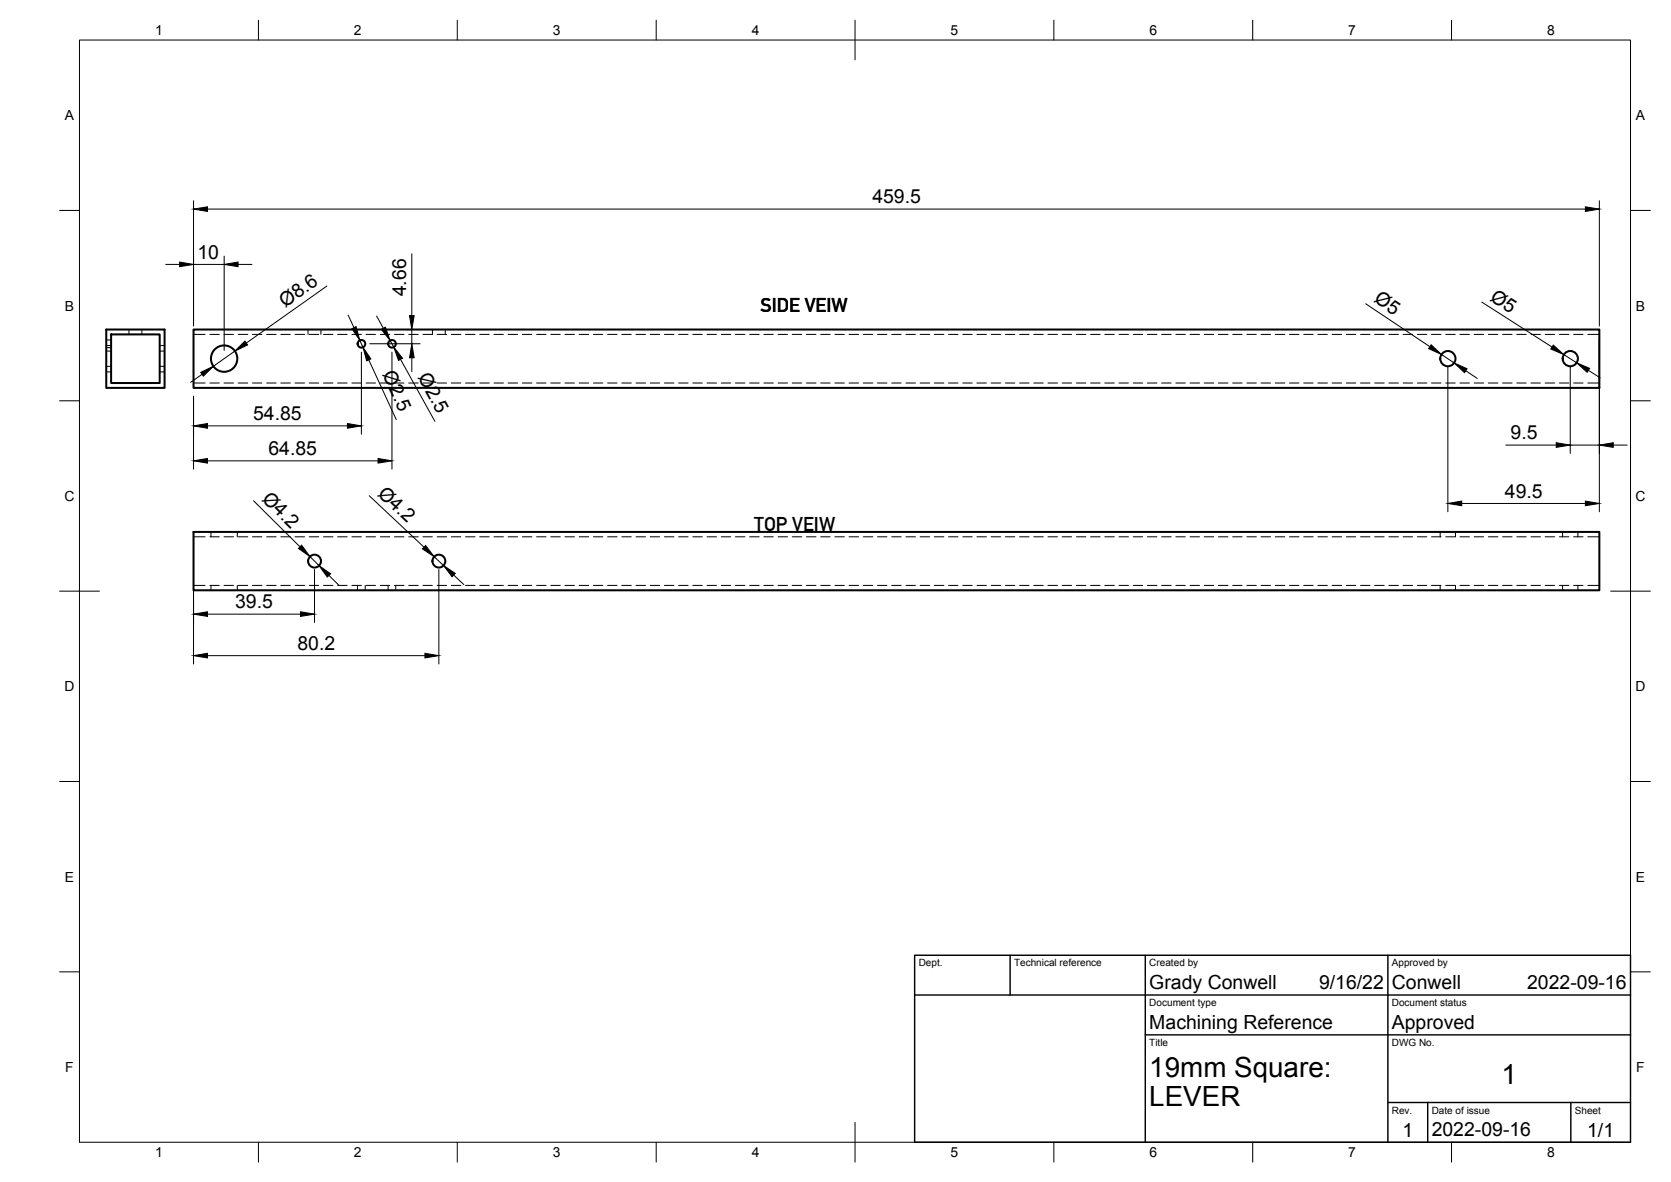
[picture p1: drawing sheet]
<svg xmlns="http://www.w3.org/2000/svg" width="420mm" height="297mm" viewBox="0 0 420 297" stroke-linecap="round" stroke-linejoin="round" font-family="sans-serif">
<!-- layer: Visible -->
<g fill="none" stroke="#000" stroke-width=".51">
<path d="M26.7 82.8h14.7v14.7h-14.7zM27.9 84h12.3v12.3h-12.3zM48.7 82.8h353.4v14.7h-353.4zM48.7 133.7h353.4v14.6h-353.4z"/>
<circle cx="56.4" cy="90.1" r="3.3"/>
<circle cx="90.9" cy="86.4" r=".96"/>
<circle cx="98.6" cy="86.4" r=".96"/>
<circle cx="364.1" cy="90.1" r="1.92"/>
<circle cx="394.8" cy="90.1" r="1.92"/>
<circle cx="79.1" cy="141" r="1.62"/>
<circle cx="110.4" cy="141" r="1.62"/>
</g>
<!-- layer: Hidden -->
<g fill="none" stroke="#000" stroke-width=".25">
<path d="M26.7 85.4h1.2M26.7 87.4h1.2M26.7 86.8h1.2M26.7 93.5h1.2M26.7 92.1h1.2M26.7 88.2h1.2M32.4 82.8v1.2M35.7 82.8v1.2M40.2 86.8h1.2M40.2 93.5h1.2M40.2 92.1h1.2M40.2 88.2h1.2"/>
<path d="M48.7 96.3h2.9M48.7 84h2.9M52.8 96.3h2.3M52.8 84h2.3M56.3 96.3h2.4M56.3 84h2.4M59.9 96.3h2.4M59.9 84h2.4M63.5 96.3h2.3M63.5 84h2.3M67.1 96.3h2.3M67.1 84h2.3"/>
<path d="M70.6 96.3h2.4M70.6 84h2.4M74.2 96.3h2.4M74.2 84h2.4M77.4 82.8v1.2M77.8 96.3h2.3M77.8 84h2.3M80.7 82.8v1.2M81.3 96.3h2.4M81.3 84h2.4M84.9 96.3h2.4M84.9 84h2.4"/>
<path d="M88.5 96.3h2.4M88.5 84h2.4M92.1 96.3h2.3M92.1 84h2.3M95.6 96.3h2.4M95.6 84h2.4M99.2 96.3h2.4M99.2 84h2.4M102.8 96.3h2.4M102.8 84h2.4M106.3 96.3h2.4M106.3 84h2.4"/>
<path d="M108.7 82.8v1.2M109.9 96.3h2.4M109.9 84h2.4M112 82.8v1.2M113.5 96.3h2.4M113.5 84h2.4M117.1 96.3h2.3M117.1 84h2.3M120.6 96.3h2.4M120.6 84h2.4M124.2 96.3h2.4M124.2 84h2.4"/>
<path d="M127.8 96.3h2.4M127.8 84h2.4M131.3 96.3h2.4M131.3 84h2.4M134.9 96.3h2.4M134.9 84h2.4M138.5 96.3h2.4M138.5 84h2.4M142 96.3h2.4M142 84h2.4M145.6 96.3h2.4M145.6 84h2.4"/>
<path d="M149.2 96.3h2.4M149.2 84h2.4M152.8 96.3h2.4M152.8 84h2.4M156.3 96.3h2.4M156.3 84h2.4M159.9 96.3h2.4M159.9 84h2.4M163.5 96.3h2.4M163.5 84h2.4M167.1 96.3h2.3M167.1 84h2.3"/>
<path d="M170.6 96.3h2.4M170.6 84h2.4M174.2 96.3h2.4M174.2 84h2.4M177.8 96.3h2.3M177.8 84h2.3M181.4 96.3h2.3M181.4 84h2.3M184.9 96.3h2.4M184.9 84h2.4M188.5 96.3h2.4M188.5 84h2.4"/>
<path d="M192.1 96.3h2.3M192.1 84h2.3M195.6 96.3h2.4M195.6 84h2.4M199.2 96.3h2.4M199.2 84h2.4M202.8 96.3h2.4M202.8 84h2.4M206.4 96.3h2.3M206.4 84h2.3M209.9 96.3h2.4M209.9 84h2.4"/>
<path d="M213.5 96.3h2.4M213.5 84h2.4M217.1 96.3h2.4M217.1 84h2.4M220.6 96.3h2.4M220.6 84h2.4M224.2 96.3h2.4M224.2 84h2.4M227.8 96.3h2.4M227.8 84h2.4M231.4 96.3h2.3M231.4 84h2.3"/>
<path d="M234.9 96.3h2.4M234.9 84h2.4M238.5 96.3h2.4M238.5 84h2.4M242.1 96.3h2.4M242.1 84h2.4M245.6 96.3h2.4M245.6 84h2.4M249.2 96.3h2.4M249.2 84h2.4M252.8 96.3h2.4M252.8 84h2.4"/>
<path d="M256.4 96.3h2.3M256.4 84h2.3M259.9 96.3h2.4M259.9 84h2.4M263.5 96.3h2.4M263.5 84h2.4M267.1 96.3h2.4M267.1 84h2.4M270.7 96.3h2.3M270.7 84h2.3M274.2 96.3h2.4M274.2 84h2.4"/>
<path d="M277.8 96.3h2.4M277.8 84h2.4M281.4 96.3h2.3M281.4 84h2.3M284.9 96.3h2.4M284.9 84h2.4M288.5 96.3h2.4M288.5 84h2.4M292.1 96.3h2.4M292.1 84h2.4M295.7 96.3h2.3M295.7 84h2.3"/>
<path d="M299.2 96.3h2.4M299.2 84h2.4M302.8 96.3h2.4M302.8 84h2.4M306.4 96.3h2.4M306.4 84h2.4M309.9 96.3h2.4M309.9 84h2.4M313.5 96.3h2.4M313.5 84h2.4M317.1 96.3h2.4M317.1 84h2.4"/>
<path d="M320.7 96.3h2.3M320.7 84h2.3M324.2 96.3h2.4M324.2 84h2.4M327.8 96.3h2.4M327.8 84h2.4M331.4 96.3h2.4M331.4 84h2.4M334.9 96.3h2.4M334.9 84h2.4M338.5 96.3h2.4M338.5 84h2.4"/>
<path d="M342.1 96.3h2.4M342.1 84h2.4M345.7 96.3h2.3M345.7 84h2.3M349.2 96.3h2.4M349.2 84h2.4M352.8 96.3h2.4M352.8 84h2.4M356.4 96.3h2.4M356.4 84h2.4M359.9 96.3h2.4M359.9 84h2.4"/>
<path d="M363.5 96.3h2.4M363.5 84h2.4M367.1 96.3h2.4M367.1 84h2.4M370.7 96.3h2.3M370.7 84h2.3M374.2 96.3h2.4M374.2 84h2.4M377.8 96.3h2.4M377.8 84h2.4M381.4 96.3h2.4M381.4 84h2.4"/>
<path d="M385 96.3h2.3M385 84h2.3M388.5 96.3h2.4M388.5 84h2.4M392.1 96.3h2.4M392.1 84h2.4M395.7 96.3h2.3M395.7 84h2.3M399.2 96.3h2.9M399.2 84h2.9M48.7 134.9h2.9M52.8 134.9h2.3"/>
<path d="M53 133.7v1.2M56.3 134.9h2.4M59.7 133.7v1.2M59.9 134.9h2.4M63.5 134.9h2.3M67.1 134.9h2.3M70.6 134.9h2.4M74.2 134.9h2.4M77.8 134.9h2.3M81.3 134.9h2.4M84.9 134.9h2.4M88.5 134.9h2.4"/>
<path d="M92.1 134.9h2.3M95.6 134.9h2.4M99.2 134.9h2.4M102.8 134.9h2.4M106.3 134.9h2.4M109.9 134.9h2.4M113.5 134.9h2.4M117.1 134.9h2.3M120.6 134.9h2.4M124.2 134.9h2.4M127.8 134.9h2.4M131.3 134.9h2.4"/>
<path d="M134.9 134.9h2.4M138.5 134.9h2.4M142 134.9h2.4M145.6 134.9h2.4M149.2 134.9h2.4M152.8 134.9h2.4M156.3 134.9h2.4M159.9 134.9h2.4M163.5 134.9h2.4M167.1 134.9h2.3M170.6 134.9h2.4M174.2 134.9h2.4"/>
<path d="M177.8 134.9h2.3M181.4 134.9h2.3M184.9 134.9h2.4M188.5 134.9h2.4M192.1 134.9h2.3M195.6 134.9h2.4M199.2 134.9h2.4M202.8 134.9h2.4M206.4 134.9h2.3M209.9 134.9h2.4M213.5 134.9h2.4M217.1 134.9h2.4"/>
<path d="M220.6 134.9h2.4M224.2 134.9h2.4M227.8 134.9h2.4M231.4 134.9h2.3M234.9 134.9h2.4M238.5 134.9h2.4M242.1 134.9h2.4M245.6 134.9h2.4M249.2 134.9h2.4M252.8 134.9h2.4M256.4 134.9h2.3M259.9 134.9h2.4"/>
<path d="M263.5 134.9h2.4M267.1 134.9h2.4M270.7 134.9h2.3M274.2 134.9h2.4M277.8 134.9h2.4M281.4 134.9h2.3M284.9 134.9h2.4M288.5 134.9h2.4M292.1 134.9h2.4M295.7 134.9h2.3M299.2 134.9h2.4M302.8 134.9h2.4"/>
<path d="M306.4 134.9h2.4M309.9 134.9h2.4M313.5 134.9h2.4M317.1 134.9h2.4M320.7 134.9h2.3M324.2 134.9h2.4M327.8 134.9h2.4M331.4 134.9h2.4M334.9 134.9h2.4M338.5 134.9h2.4M342.1 134.9h2.4M345.7 134.9h2.3"/>
<path d="M349.2 134.9h2.4M352.8 134.9h2.4M356.4 134.9h2.4M359.9 134.9h2.4M362.1 133.7v1.2M363.5 134.9h2.4M366 133.7v1.2M367.1 134.9h2.4M370.7 134.9h2.3M374.2 134.9h2.4M377.8 134.9h2.4M381.4 134.9h2.4"/>
<path d="M385 134.9h2.3M388.5 134.9h2.4M392.1 134.9h2.4M392.9 133.7v1.2M395.7 134.9h2.3M396.7 133.7v1.2M399.2 134.9h2.9M48.7 147.1h2.9M52.8 147.1h2.3M53 147.1v1.2M56.3 147.1h2.4M59.7 147.1v1.2"/>
<path d="M59.9 147.1h2.4M63.5 147.1h2.3M67.1 147.1h2.3M70.6 147.1h2.4M74.2 147.1h2.4M77.8 147.1h2.3M81.3 147.1h2.4M84.9 147.1h2.4M88.5 147.1h2.4M89.9 147.1v1.2M91.8 147.1v1.2M92.1 147.1h2.3"/>
<path d="M95.6 147.1h2.4M97.6 147.1v1.2M99.2 147.1h2.4M99.5 147.1v1.2M102.8 147.1h2.4M106.3 147.1h2.4M109.9 147.1h2.4M113.5 147.1h2.4M117.1 147.1h2.3M120.6 147.1h2.4M124.2 147.1h2.4M127.8 147.1h2.4"/>
<path d="M131.3 147.1h2.4M134.9 147.1h2.4M138.5 147.1h2.4M142 147.1h2.4M145.6 147.1h2.4M149.2 147.1h2.4M152.8 147.1h2.4M156.3 147.1h2.4M159.9 147.1h2.4M163.5 147.1h2.4M167.1 147.1h2.3M170.6 147.1h2.4"/>
<path d="M174.2 147.1h2.4M177.8 147.1h2.3M181.4 147.1h2.3M184.9 147.1h2.4M188.5 147.1h2.4M192.1 147.1h2.3M195.6 147.1h2.4M199.2 147.1h2.4M202.8 147.1h2.4M206.4 147.1h2.3M209.9 147.1h2.4M213.5 147.1h2.4"/>
<path d="M217.1 147.1h2.4M220.6 147.1h2.4M224.2 147.1h2.4M227.8 147.1h2.4M231.4 147.1h2.3M234.9 147.1h2.4M238.5 147.1h2.4M242.1 147.1h2.4M245.6 147.1h2.4M249.2 147.1h2.4M252.8 147.1h2.4M256.4 147.1h2.3"/>
<path d="M259.9 147.1h2.4M263.5 147.1h2.4M267.1 147.1h2.4M270.7 147.1h2.3M274.2 147.1h2.4M277.8 147.1h2.4M281.4 147.1h2.3M284.9 147.1h2.4M288.5 147.1h2.4M292.1 147.1h2.4M295.7 147.1h2.3M299.2 147.1h2.4"/>
<path d="M302.8 147.1h2.4M306.4 147.1h2.4M309.9 147.1h2.4M313.5 147.1h2.4M317.1 147.1h2.4M320.7 147.1h2.3M324.2 147.1h2.4M327.8 147.1h2.4M331.4 147.1h2.4M334.9 147.1h2.4M338.5 147.1h2.4M342.1 147.1h2.4"/>
<path d="M345.7 147.1h2.3M349.2 147.1h2.4M352.8 147.1h2.4M356.4 147.1h2.4M359.9 147.1h2.4M362.1 147.1v1.2M363.5 147.1h2.4M366 147.1v1.2M367.1 147.1h2.4M370.7 147.1h2.3M374.2 147.1h2.4M377.8 147.1h2.4"/>
<path d="M381.4 147.1h2.4M385 147.1h2.3M388.5 147.1h2.4M392.1 147.1h2.4M392.9 147.1v1.2M395.7 147.1h2.3M396.7 147.1v1.2M399.2 147.1h2.9"/>
</g>
<!-- layer: Border -->
<g fill="none" stroke="#000" stroke-width=".25">
<path d="M20 10.1h390v276.9h-390zM65 5.1v5M115 5.1v5M165 5.1v5M215 5.1v10M265 5.1v5M315 5.1v5M365 5.1v5M15 52.9h5M410 52.9h5M15 100.7h5M410 100.7h5"/>
<path d="M15 148.6h10M405 148.6h10M15 196.4h5M410 196.4h5M15 244.2h5M410 244.2h5M65 287v5M115 287v5M165 287v5M215 282.1v9.9M265 287v5M315 287v5"/>
<path d="M365 287v5"/>
</g>
<!-- layer: TitleBlock -->
<path d="M230 240.1h180v46.9h-180zM230 250h180M254 240.1v9.9M288 240.1v46.9M349 240.1v46.9M288 260.1h122M349 277.1h61M359 277.1v9.9M395 277.1v9.9" fill="none" stroke="#000" stroke-width=".36"/>
<!-- layer: Dimensions -->
<g fill="none" stroke="#000" stroke-width=".25">
<path d="M48.7 50.4v31.5M52.2 52.5h346.4M402.1 50.4v31.5M41.7 66.4h3.5M48.7 66.4h7.7M56.4 64.4v23.6M59.9 66.4h3.5M82.2 71.9l-20.3 14.3M87.5 79.2l1.5 3.1M94.7 79.4l1.7 3.1M103.5 63.8v15.5M343.4 76.3l16.1 10.8"/>
<path d="M372.6 75.9l17.6 11.3M48.7 99.6v18.3M50.8 94.1l-2.9 2M59.1 88.2l-5.4 3.8M90.5 85.5l.8 1.8M90.9 88.5v20.6M92.7 90.5l6.9 14.9M93 86.4h12.6M98.1 85.6l.9 1.6M98.6 88.5v29.4M100.7 90.3l8.6 15.6M101.5 82.8h1.8"/>
<path d="M103.5 82.8v3.6M103.5 89.9v3.5M362.4 89.1l3.3 2.1M364 92.2v36.4M368.6 93.2l2.9 1.9M393.2 89.1l3.2 2.1M394.8 92.2v21.7M399.4 93.1l2.9 1.8M402.1 84.9v43.7M52.2 107h35.2M52.2 115.8h42.9M378.6 111.9h12.7"/>
<path d="M394.8 111.9h7.3M405.6 111.9h3.5M48.7 135.8v31.1M63.8 125.8l11.6 11.6M77.9 139.9l2.3 2.2M92.8 124.6l13.8 12.9M109.2 139.9l2.3 2.2M367.5 126.5h31.1M52.2 154.3h23.4M79.1 143.1v13.3M82.7 144.6l2.5 2.5M110.3 143.1v23.8"/>
<path d="M114.1 144.5l2.5 2.4M52.2 164.8h54.6"/>
</g>
<g fill="#000" stroke="#000" stroke-width=".25">
<path d="M48.7 52.5l3.5-.5v1.1zM398.6 52l3.5 .5-3.5 .6zM45.2 65.9l3.5 .5-3.5 .6zM56.4 66.4l3.5-.5v1.1zM103 79.3h1.1l-.6 3.5zM50.5 93.6l3.2-1.6-2.6 2.5zM59.1 88.2l2.5-2.5 .7 1zM88.5 82.6l1-.5 1 3.4zM91.3 87.3l2 2.9-1.1 .5zM95.9 82.8l1-.6 1.2 3.4zM99 87.2l2.2 2.8-1 .6zM103.5 86.4l.6 3.5h-1.1z"/>
<path d="M359.9 86.6l2.5 2.5-3.2-1.5zM365.7 91.2l3.2 1.5-.7 .9zM390.6 86.7l2.6 2.4-3.3-1.4zM396.4 91.2l3.3 1.4-.6 1zM48.7 107l3.5-.6v1.2zM48.7 115.8l3.5-.6v1.2zM87.4 106.4l3.5 .6-3.5 .6zM95.1 115.2l3.5 .6-3.5 .6zM391.3 111.3l3.5 .6-3.5 .5zM402.1 111.9l3.5-.6v1.1zM75.8 137l2.1 2.9-2.9-2.1zM107 137.1l2.2 2.8-3-2z"/>
<path d="M364 126.5l3.5-.6v1.2zM398.6 125.9l3.5 .6-3.5 .6zM48.7 154.3l3.5-.6v1.2zM75.6 153.7l3.5 .6-3.5 .6zM80.2 142.1l2.9 2.1-.8 .8zM111.5 142.1l3 2-.8 .8zM48.7 164.8l3.5-.6v1.1zM106.8 164.2l3.5 .6-3.5 .5z"/>
</g>
<g font-size="7">
<text x="289" y="270.6">19mm Square:</text>
<text x="377.5" y="272.3">1</text>
<text x="289" y="278.1">LEVER</text>
</g>
<g font-size="4.9">
<text x="219.4" y="51.1">459.5</text>
<text x="49.7" y="65">10</text>
<text x="71.7" y="77.4" transform="rotate(-35 71.7 77.4)">Ø8.6</text>
<text x="102.1" y="74.5" transform="rotate(-90 102.1 74.5)">4.66</text>
<text x="345.2" y="75.7" transform="rotate(34 345.2 75.7)">Ø5</text>
<text x="374.4" y="75.3" transform="rotate(33 374.4 75.3)">Ø5</text>
<text x="191.2" y="78.5">SIDE VEIW</text>
<text x="96.1" y="94.1" transform="rotate(65 96.1 94.1)">Ø2.5</text>
<text x="105" y="94.8" transform="rotate(61 105 94.8)">Ø2.5</text>
<text x="63.6" y="105.6">54.85</text>
<text x="379.8" y="110.4">9.5</text>
<text x="67.5" y="114.3">64.85</text>
<text x="65.7" y="125.6" transform="rotate(45 65.7 125.6)">Ø4.2</text>
<text x="94.8" y="124.3" transform="rotate(43 94.8 124.3)">Ø4.2</text>
<text x="378.4" y="125.1">49.5</text>
<text x="189.7" y="133.5">TOP VEIW</text>
<text x="59.1" y="152.9">39.5</text>
<text x="74.8" y="163.3">80.2</text>
<text x="289" y="248.5">Grady Conwell</text>
<text x="331.7" y="248.5">9/16/22</text>
<text x="350" y="248.5">Conwell</text>
<text x="384" y="248.5">2022-09-16</text>
<text x="289" y="258.6">Machining Reference</text>
<text x="350" y="258.6">Approved</text>
<text x="352.6" y="285.7">1</text>
<text x="360" y="285.5">2022-09-16</text>
<text x="399.1" y="285.7">1/1</text>
</g>
<g font-size="3.5">
<text x="39" y="8.8">1</text>
<text x="89" y="8.8">2</text>
<text x="139" y="8.8">3</text>
<text x="189" y="8.8">4</text>
<text x="239" y="8.8">5</text>
<text x="289" y="8.8">6</text>
<text x="339" y="8.8">7</text>
<text x="389" y="8.8">8</text>
<text x="16.3" y="30.2">A</text>
<text x="411.3" y="30.2">A</text>
<text x="16.3" y="78">B</text>
<text x="411.3" y="78">B</text>
<text x="16.2" y="125.9">C</text>
<text x="411.2" y="125.9">C</text>
<text x="16.2" y="173.7">D</text>
<text x="411.2" y="173.7">D</text>
<text x="16.3" y="221.6">E</text>
<text x="411.3" y="221.6">E</text>
<text x="16.4" y="269.4">F</text>
<text x="411.4" y="269.4">F</text>
<text x="39" y="290.8">1</text>
<text x="89" y="290.8">2</text>
<text x="139" y="290.8">3</text>
<text x="189" y="290.8">4</text>
<text x="239" y="290.8">5</text>
<text x="289" y="290.8">6</text>
<text x="339" y="290.8">7</text>
<text x="389" y="290.8">8</text>
</g>
<g font-size="2.5">
<text x="231" y="242.9">Dept.</text>
<text x="255" y="242.9">Technical reference</text>
<text x="289" y="242.9">Created by</text>
<text x="350" y="242.9">Approved by</text>
<text x="289" y="252.8">Document type</text>
<text x="350" y="252.8">Document status</text>
<text x="289" y="262.9">Title</text>
<text x="350" y="262.9">DWG No.</text>
<text x="350" y="279.9">Rev.</text>
<text x="360" y="279.9">Date of issue</text>
<text x="396" y="279.9">Sheet</text>
</g>
</svg>
